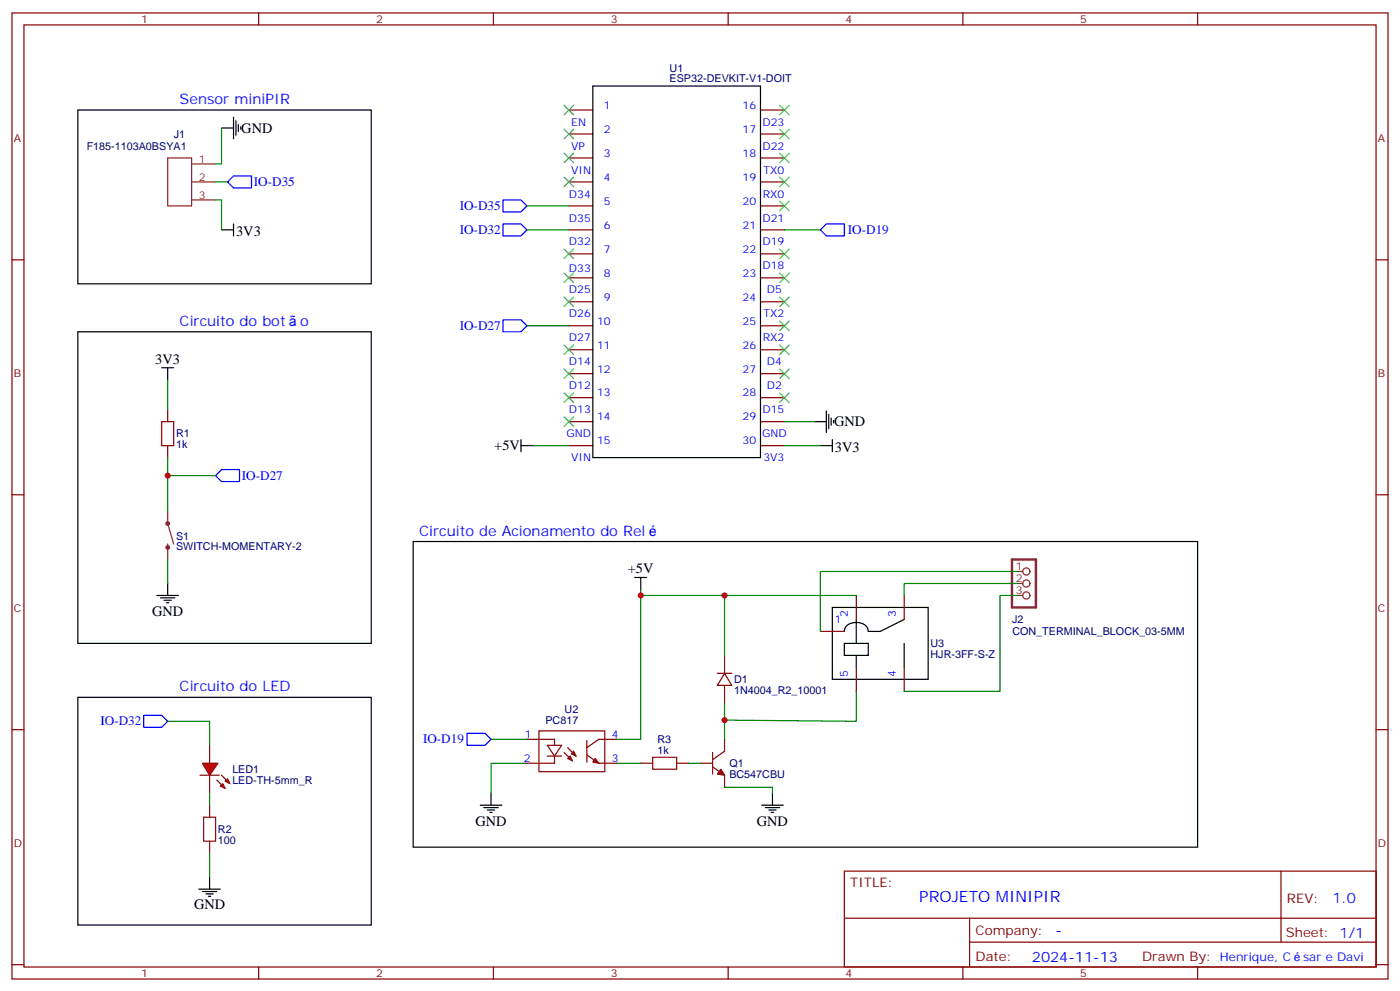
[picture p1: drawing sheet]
<svg xmlns="http://www.w3.org/2000/svg" width="412mm" height="292mm" viewBox="0 0 412 292" stroke-linecap="round" stroke-linejoin="round" font-family="sans-serif">
<g fill="none" stroke="#870000" stroke-width=".35">
<path d="M3.5 3.8h405.4v284.3h-405.4zM7.1 7.3h398.2v277.3h-398.2zM76.2 3.8v3.5M145.3 3.8v3.5M214.5 3.8v3.5M283.6 3.8v3.5M352.8 3.8v3.5M167.6 32.4h7M167.6 39.4h7M224 32.4h7.1M224 39.4h7.1M167.6 46.5h7"/>
<path d="M167.6 53.6h7M224 46.5h7.1M224 53.6h7.1M3.5 76.5h3.6M167.6 60.6h7M167.6 67.7h7M167.6 74.7h7M224 60.6h7.1M224 67.7h7.1M224 74.7h7.1M405.3 76.5h3.6M167.6 81.8h7"/>
<path d="M167.6 88.8h7M167.6 95.9h7M224 81.8h7.1M224 88.8h7.1M224 95.9h7.1M167.6 102.9h7M167.6 110h7M167.6 117.1h7M224 102.9h7.1M224 110h7.1M224 117.1h7.1M49.4 120.6v3.5"/>
<path d="M49.4 131.2v3.5M167.6 124.1h7M167.6 131.2h7M224 124.1h7.1M224 131.2h7.1M3.5 145.6h3.6M405.3 145.6h3.6M3.5 214.8h3.6M405.3 214.8h3.6M248.7 256.4h156.6v28.2h-156.6zM377.3 256.4v20.9M248.7 270.2h156.5"/>
<path d="M285.6 277.3h119.6M285.6 270.2v14.2M3.5 283.9h3.6M76.2 284.6v3.5M145.3 284.6v3.5M214.5 284.6v3.5M283.6 284.6v3.5M352.8 284.6v3.5M405.3 283.9h3.6"/>
</g>
<g fill="none" stroke="#000" stroke-width=".35">
<path d="M22.9 32.4h86.5v51.1h-86.5zM65.3 37.7h3.5M68.8 34.5v6.4M69.5 35.6v4.2M70.2 36.6v2.1M70.9 37.3v.7M174.6 25.3h49.4v109.4h-49.4zM65.3 67.7h3.5M68.8 65.9v3.5M22.9 97.6h86.5v91.8h-86.5zM47.6 108.2h3.6M49.4 108.2v3.6"/>
<path d="M153.5 131.2h3.5M153.5 129.4v3.5M239.9 124.1h3.5M241.7 131.2h3.5M243.4 120.9v6.4M244.1 122v4.2M244.8 123v2.2M245.2 129.4v3.5M245.5 123.8v.7M46.2 175.3h6.4M47.3 176h4.2M48.3 176.7h2.1"/>
<path d="M49 177.4h.7M49.4 171.7v3.6"/>
</g>
<g fill="none" stroke="#3c3" stroke-width=".35">
<path d="M166.2 31l2.8 2.8M166.2 38l2.8 2.9M169 31l-2.8 2.8M169 38l-2.8 2.9M229.7 31l2.8 2.8M229.7 38l2.8 2.9M232.5 31l-2.8 2.8M232.5 38l-2.8 2.9M166.2 45.1l2.8 2.8M166.2 52.1l2.8 2.9M169 45.1l-2.8 2.8M169 52.1l-2.8 2.9"/>
<path d="M229.7 45.1l2.8 2.8M229.7 52.1l2.8 2.9M229.7 59.2l2.8 2.8M232.5 45.1l-2.8 2.8M232.5 52.1l-2.8 2.9M232.5 59.2l-2.8 2.8M166.2 73.3l2.8 2.8M169 73.3l-2.8 2.8M229.7 73.3l2.8 2.8M232.5 73.3l-2.8 2.8M166.2 80.4l2.8 2.8M166.2 87.4l2.8 2.8"/>
<path d="M169 80.4l-2.8 2.8M169 87.4l-2.8 2.8M229.7 80.4l2.8 2.8M229.7 87.4l2.8 2.8M229.7 94.5l2.8 2.8M232.5 80.4l-2.8 2.8M232.5 87.4l-2.8 2.8M232.5 94.5l-2.8 2.8M166.2 115.6l2.8 2.9M166.2 108.6l2.8 2.8M166.2 101.5l2.8 2.9M169 101.5l-2.8 2.9"/>
<path d="M169 115.6l-2.8 2.9M169 108.6l-2.8 2.8M229.7 101.5l2.8 2.9M229.7 108.6l2.8 2.8M229.7 115.6l2.8 2.9M232.5 101.5l-2.8 2.9M232.5 108.6l-2.8 2.8M232.5 115.6l-2.8 2.9M166.2 122.7l2.8 2.8M169 122.7l-2.8 2.8"/>
</g>
<path d="M68.8 51.8h5.3v3.5h-5.3l-1.8-1.7zM148.2 58.8h5.3l1.7 1.8-1.7 1.8h-5.3zM148.2 65.9h5.3l1.7 1.8-1.7 1.7h-5.3zM243.4 65.9h5.3v3.5h-5.3l-1.7-1.7zM148.2 94.1h5.3l1.7 1.8-1.7 1.7h-5.3zM65.3 138.2h5.3v3.5h-5.3l-1.8-1.7zM42.3 210.5h5.3l1.8 1.8-1.8 1.8h-5.3z" fill="none" stroke="#00f" stroke-width=".35"/>
<g fill="none" stroke="#008700" stroke-width=".35">
<path d="M65.3 37.7v10.6h-1.8M63.5 58.8h1.8v8.9M63.5 53.6h3.5M155.2 60.6h12.4M155.2 67.7h12.4M231.1 67.7h10.6M155.2 95.9h12.4M49.4 111.8v8.8M49.4 134.7v5.3h14.1M49.4 140v10.6M157 131.2h10.6M231.1 131.2h10.6"/>
<path d="M231.1 124.1h8.8M49.4 164.7v7"/>
</g>
<path d="M49.4 46.5h7v14.1h-7zM56.4 53.6h7.1M56.4 58.8h7.1M56.4 48.3h7.1M49.4 150.6v3.5l1.8 6M49.4 160.1v4.6" fill="none" stroke="#8c2424" stroke-width=".35"/>
<path d="M47.6 124.1h3.6v7.1h-3.6z" fill="none" stroke="#a10000" stroke-width=".35"/>
<g fill="none" stroke="#8c2424" stroke-width=".71">
<circle cx="49.4" cy="154.1" r=".35"/>
<circle cx="49.4" cy="161.1" r=".35"/>
</g>
<g fill="#f00" stroke="#870000" stroke-width=".35">
<path d="M59.6 224.6h4.6l-2.5 3.6z"/>
<path d="M58.9 228.2h5.7z"/>
</g>
<g fill="#870000" stroke="#870000" stroke-width=".35">
<path d="M65.3 228.2l1.4 1.4z"/>
<path d="M63.9 229.6l1.4 1.4z"/>
</g>
<g fill="#f00" stroke="#870000" stroke-width=".35">
<path d="M66.3 229.9l.7-.7 .7 1.4z"/>
<path d="M64.9 231.4l.7-.8 .7 1.5z"/>
</g>
<g fill="none" stroke="#870000" stroke-width=".35">
<path d="M252.2 175.3v7M266.3 175.3v7M211.3 198.2h4.2M213.4 198.2l2.1 3.5h-4.2zM213.4 192.9v5.3M241.7 185.8h7M252.2 196.4v7.1M266.3 196.4v7.1M61.7 219.4v5.2M155.2 217.6h8.1v1.8M161.2 219.4h4.3l-2.2 3.1zM172.9 217.9v6.4"/>
<path d="M181.7 217.6h-5.3l-3.5 2.5M213.4 201.7v5.3M213.4 217.6v3.5l-3.5 2.5M61.7 228.2v5.3M61.7 237v3.5M154.9 224.6h3.5M161.2 222.5h4.3M163.3 222.5v2.1h-4.6M166.2 221.5l2.4 2.4M167.2 220.1l2.5 2.4M172.9 222.2l3.5 2.4h5.3M188.7 224.6h3.6"/>
<path d="M199.3 224.6h3.5M206.4 224.6h3.5M209.9 225.7l3.5 2.5v3.5M209.9 221.5v6.3M61.7 247.6v3.5"/>
</g>
<g fill="none" stroke="#008700" stroke-width=".35">
<path d="M188.7 173.5v44.1h-7M188.7 175.3h24.7M252.2 175.3h-38.8v17.6M299.9 168.2h-58.2v17.6M299.9 171.7h-33.6v3.6M299.9 175.3h-5.3v28.2h-28.3M49.4 212.3h12.3v7.1M144.6 217.6h10.6M213.4 207v10.6M252.2 203.5v8.8l-38.8-.4M61.7 233.5v3.5M154.9 224.6h-10.3v8.9"/>
<path d="M181.7 224.6h7M202.8 224.6h3.6M213.4 231.7h14.1v1.8M61.7 251.1v7.1"/>
</g>
<path d="M192.3 222.9h7v3.5h-7zM60 240.5h3.5v7.1h-3.5z" fill="none" stroke="#a10000" stroke-width=".35"/>
<g fill="none" stroke="#000" stroke-width=".35">
<path d="M121.7 159.4h231.1v89.9h-231.1zM187 170h3.5M188.7 170v3.5M245.2 178.8h28.2v21.2h-28.2zM248.7 189.4h7.1v3.5h-7.1zM252.2 182.3v7.1M252.2 192.9v3.5M266.3 182.3l-7 3.5h-3.5a3.1 3.1 0 0 0-3.6-2.6 3.1 3.1 0 0 0-3.5 2.6M266.3 189.4v7M22.9 205.2h86.5v67.1h-86.5zM141.5 237h6.3M142.5 237.7h4.3"/>
<path d="M143.6 238.4h2.1M144.3 239.1h.7M144.6 233.5v3.5M224.4 237h6.3M225.4 237.7h4.3M226.5 238.4h2.1M227.2 239.1h.7M227.5 233.5v3.5M61.7 258.2v3.5M58.6 261.7h6.3M59.6 262.4h4.3M60.7 263.1h2.1"/>
<path d="M61.4 263.8h.7"/>
</g>
<path d="M137.6 215.8h5.3l1.7 1.8-1.7 1.8h-5.3z" fill="none" stroke="#00f" stroke-width=".35"/>
<g fill="#870000" stroke="#870000" stroke-width=".35">
<path d="M175.3 223.2l1.1 1.4-1.8-.3z"/>
<path d="M167.2 223.2l.7-.7 .7 1.4z"/>
<path d="M168.3 221.8l.7-.7 .7 1.4z"/>
<path d="M212.4 226.4l1 1.8-2.1-.4z"/>
</g>
<path d="M158.7 215.1h19.5v12h-19.5z" fill="none" stroke="#800000" stroke-width=".35"/>
<path d="M298.1 164.7h7.1v14.1h-7.1z" fill="none" stroke="#8c2424" stroke-width=".71"/>
<g fill="none" stroke="#8c2424" stroke-width=".35">
<path d="M299.9 168.2h1.4M299.9 171.7h1.4M299.9 175.3h1.4"/>
<circle cx="302.3" cy="175.3" r="1.06"/>
<circle cx="302.3" cy="168.2" r="1.06"/>
<circle cx="302.3" cy="171.7" r="1.06"/>
</g>
<g fill="#c00">
<circle cx="49.4" cy="140" r=".88"/>
<circle cx="188.7" cy="175.3" r=".88"/>
<circle cx="213.4" cy="211.9" r=".88"/>
<circle cx="213.4" cy="175.3" r=".88"/>
</g>
<text font-size="4.6" fill="#00f" x="270.8" y="265.4">PROJETO MINIPIR</text>
<g font-size="4.2" fill="#00f">
<text x="52.9" y="30.6">Sensor miniPIR</text>
<text x="52.9" y="95.9">Circuito do bot</text>
<text x="88.4" y="95.9">o</text>
<text x="123.5" y="157.6">Circuito de Acionamento do Rel</text>
<text x="52.9" y="203.5">Circuito do LED</text>
<text x="392.5" y="265.7">1.0</text>
<text x="310.9" y="275.2">-</text>
<text x="304" y="283">2024-11-13</text>
</g>
<g font-size="4.2">
<text x="71.1" y="39.1">GND</text>
<text x="69.6" y="69.4">3V3</text>
<text x="45.7" y="107">3V3</text>
<text x="245.7" y="125.5">GND</text>
<text x="145.6" y="132.6">+5V</text>
<text x="245.9" y="132.9">3V3</text>
<text x="185" y="168.8">+5V</text>
<text x="44.8" y="181.3">GND</text>
<text x="140.1" y="243.2">GND</text>
<text x="223" y="243.1">GND</text>
<text x="57.1" y="267.7">GND</text>
</g>
<g font-size="3.9" fill="#00f">
<text x="74.8" y="54.8">IO-D35</text>
<text x="135.4" y="61.8">IO-D35</text>
<text x="135.4" y="68.9">IO-D32</text>
<text x="249.8" y="69">IO-D19</text>
<text x="135.4" y="97.1">IO-D27</text>
<text x="71.3" y="141.2">IO-D27</text>
<text x="29.6" y="213.5">IO-D32</text>
<text x="124.6" y="218.8">IO-D19</text>
</g>
<g font-size="3.9" fill="#800">
<text x="250.5" y="261">TITLE:</text>
<text x="379.1" y="265.7">REV:</text>
<text x="287.4" y="275.2">Company:</text>
<text x="378.7" y="275.8">Sheet: 1/1</text>
<text x="287.4" y="282.9">Date:</text>
<text x="336.4" y="282.9">Draw</text>
<text x="346.6" y="282.9">n By: Henrique, C</text>
</g>
<text font-size="3.5" fill="#00f" x="383.8" y="282.9">sar e Davi</text>
<g font-size="3.2" fill="#800">
<text x="41.6" y="6.8">1</text>
<text x="110.8" y="6.8">2</text>
<text x="179.9" y="6.8">3</text>
<text x="249.1" y="6.8">4</text>
<text x="318.2" y="6.8">5</text>
<text x="4.1" y="41.9">A</text>
<text x="405.9" y="41.9">A</text>
<text x="4.1" y="111.1">B</text>
<text x="405.9" y="111.1">B</text>
<text x="4.1" y="180.2">C</text>
<text x="405.9" y="180.2">C</text>
<text x="4.1" y="249.3">D</text>
<text x="405.9" y="249.3">D</text>
<text x="41.6" y="287.6">1</text>
<text x="110.8" y="287.6">2</text>
<text x="179.9" y="287.6">3</text>
<text x="249.1" y="287.6">4</text>
<text x="318.2" y="287.6">5</text>
</g>
<g font-size="3.2" fill="#000080">
<text x="197.2" y="21.1">U1</text>
<text x="197.2" y="24.3">ESP32-DEVKIT-V1-DOIT</text>
<text x="51.2" y="40.6">J1</text>
<text x="25.5" y="44.1">F185-1103A0BSYA1</text>
<text x="51.9" y="132">1k</text>
<text x="51.9" y="128.8">R1</text>
<text x="51.9" y="161.9">SWITCH-MOMENTARY-2</text>
<text x="51.9" y="158.8">S1</text>
<text x="298.1" y="183.4">J2</text>
<text x="274.1" y="190.5">U3</text>
<text x="298.2" y="187">CON_TERMINAL_BLOCK_03-5MM</text>
<text x="274.1" y="193.7">HJR-3FF-S-Z</text>
<text x="216.3" y="201.1">D1</text>
<text x="166.3" y="209.8">U2</text>
<text x="216.3" y="204.3">1N4004_R2_10001</text>
<text x="160.7" y="213">PC817</text>
<text x="193.7" y="221.8">1k</text>
<text x="193.7" y="218.7">R3</text>
<text x="68.4" y="227.5">LED1</text>
<text x="214.8" y="225.8">Q1</text>
<text x="68.4" y="230.8">LED-TH-5mm_R</text>
<text x="214.8" y="229">BC547CBU</text>
<text x="64.2" y="245.2">R2</text>
<text x="64.2" y="248.4">100</text>
</g>
<g font-size="3.2" fill="#00f">
<text x="177.9" y="32">1</text>
<text x="218.7" y="32">16</text>
<text x="168.3" y="37">EN</text>
<text x="177.9" y="39.1">2</text>
<text x="218.7" y="39.1">17</text>
<text x="224.6" y="37">D23</text>
<text x="168.3" y="44">VP</text>
<text x="177.9" y="46.1">3</text>
<text x="218.7" y="46.1">18</text>
<text x="224.6" y="44">D22</text>
<text x="168.3" y="51.1">VIN</text>
<text x="177.9" y="53.2">4</text>
<text x="218.7" y="53.2">19</text>
<text x="224.9" y="51.1">TX0</text>
<text x="167.6" y="58.1">D34</text>
<text x="224.7" y="58.1">RX0</text>
<text x="167.6" y="65.2">D35</text>
<text x="177.9" y="60.3">5</text>
<text x="218.7" y="60.3">20</text>
<text x="224.6" y="65.2">D21</text>
<text x="177.9" y="67.3">6</text>
<text x="218.7" y="67.3">21</text>
<text x="167.6" y="72.2">D32</text>
<text x="177.9" y="74.4">7</text>
<text x="218.7" y="74.4">22</text>
<text x="224.6" y="72.2">D19</text>
<text x="167.6" y="80">D33</text>
<text x="177.9" y="81.4">8</text>
<text x="218.7" y="81.4">23</text>
<text x="224.6" y="79.3">D18</text>
<text x="167.6" y="86.4">D25</text>
<text x="177.9" y="88.5">9</text>
<text x="218.7" y="88.5">24</text>
<text x="225.9" y="86.4">D5</text>
<text x="167.6" y="93.4">D26</text>
<text x="175.9" y="95.5">10</text>
<text x="218.7" y="95.5">25</text>
<text x="224.9" y="93.4">TX2</text>
<text x="167.6" y="100.5">D27</text>
<text x="224.7" y="100.5">RX2</text>
<text x="167.6" y="107.5">D14</text>
<text x="175.9" y="102.6">11</text>
<text x="218.7" y="102.6">26</text>
<text x="225.9" y="107.5">D4</text>
<text x="175.9" y="109.6">12</text>
<text x="218.7" y="109.6">27</text>
<text x="167.6" y="114.6">D12</text>
<text x="175.9" y="116.7">13</text>
<text x="218.7" y="116.7">28</text>
<text x="225.9" y="114.6">D2</text>
<text x="167.6" y="121.6">D13</text>
<text x="175.9" y="123.8">14</text>
<text x="218.7" y="123.8">29</text>
<text x="224.6" y="121.6">D15</text>
<text x="166.9" y="128.7">GND</text>
<text x="175.9" y="130.8">15</text>
<text x="218.7" y="130.8">30</text>
<text x="224.5" y="128.7">GND</text>
<text x="168.3" y="135.7">VIN</text>
<text x="224.9" y="135.7">3V3</text>
<text x="245.9" y="183.4">1</text>
<text x="249.8" y="181.5" transform="rotate(-90 249.8 181.5)">2</text>
<text x="263.9" y="181.5" transform="rotate(-90 263.9 181.5)">3</text>
<text x="249.8" y="199.2" transform="rotate(-90 249.8 199.2)">5</text>
<text x="263.9" y="199.2" transform="rotate(-90 263.9 199.2)">4</text>
<text x="154.6" y="217.2">1</text>
<text x="180.3" y="217.2">4</text>
<text x="154.3" y="224.3">2</text>
<text x="180.3" y="224.3">3</text>
</g>
<g font-size="3.2" fill="#8d2323">
<text x="58.6" y="47.9">1</text>
<text x="58.6" y="53.2">2</text>
<text x="58.6" y="58.5">3</text>
<text x="299.3" y="167.9">1</text>
<text x="299.3" y="171.4">2</text>
<text x="299.3" y="174.9">3</text>
</g>
</svg>
